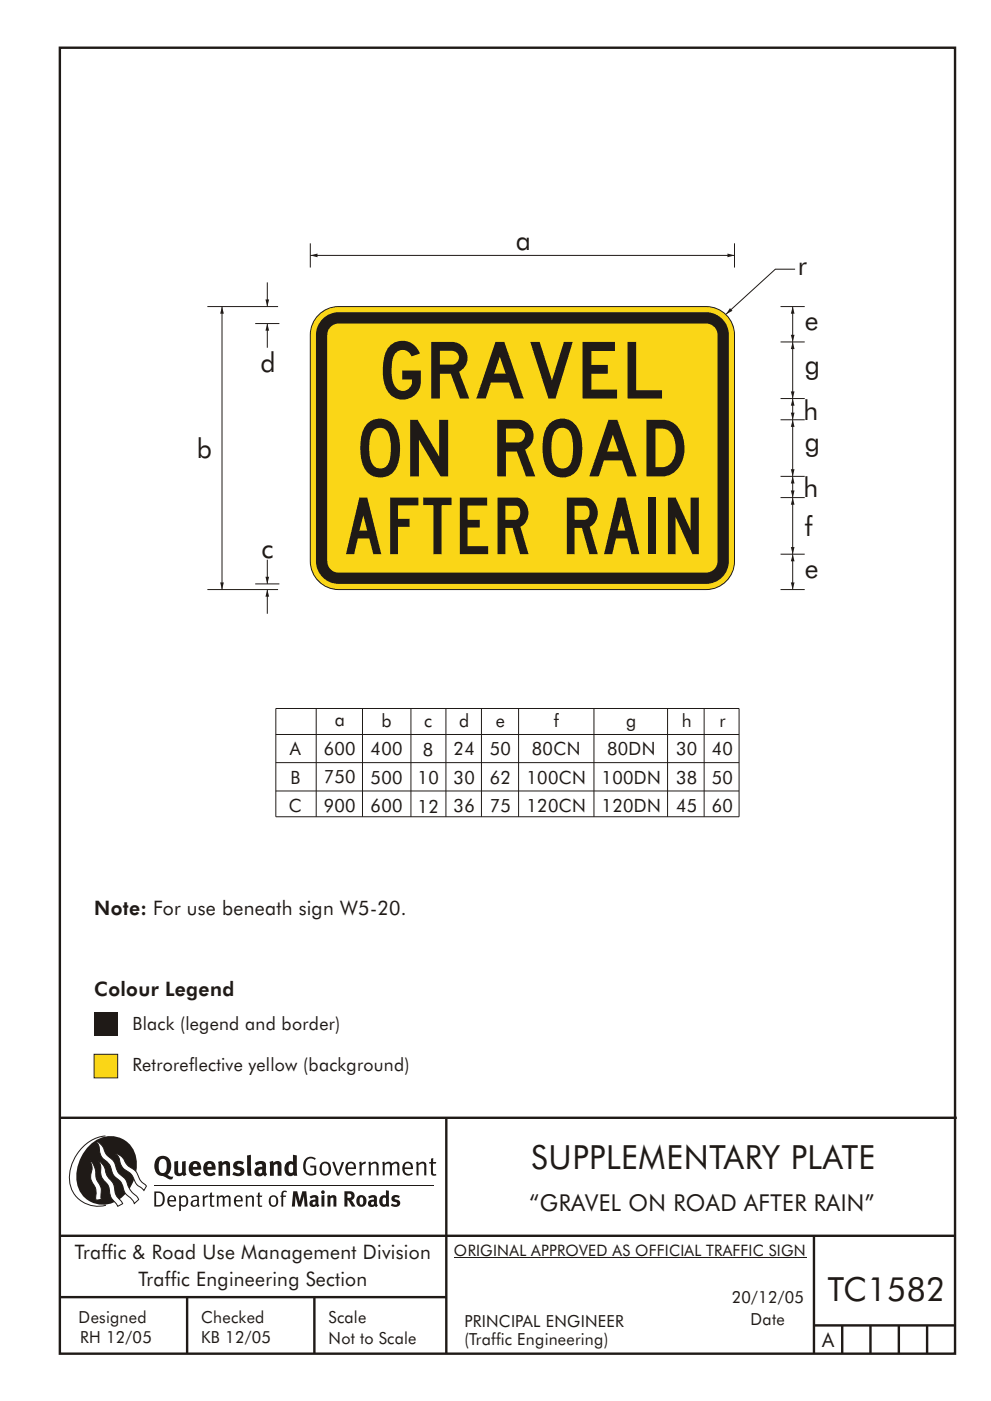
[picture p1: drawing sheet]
<svg xmlns="http://www.w3.org/2000/svg" width="210mm" height="297mm" viewBox="0 0 210 297" stroke-linecap="round" stroke-linejoin="round" font-family="sans-serif">
<g fill="none" stroke="#1f1a17" stroke-width=".51">
<path d="M12.7 10.1h189.9v276.9h-189.9zM12.7 237h190.3M94.7 236.9v50.1M12.7 262h190M12.7 275h82M39.7 275v12M66.7 275v12M172.7 262v25M172.7 281h30M178.7 281v6M184.7 281v6M190.7 281v6"/>
<path d="M196.7 281v6"/>
</g>
<path d="M96.3 266.7h74.7" fill="none" stroke="#1f1a17" stroke-width=".21"/>
<path d="M20 223.5h5v5h-5z" fill-rule="evenodd" fill="#fad617" stroke="#1f1a17" stroke-width=".21"/>
<g fill="#1f1a17">
<path d="M20 214.5h5v5h-5z"/>
<path d="M64.9 245.6a1.61 1.61 0 0 1 2.1 0l-.2 .3a1.17 1.17 0 0 0-1.4-.2 1.17 1.17 0 0 0-.6 1.3 1.42 1.42 0 0 0 1.2 1.9l.7-.2v-1.2h-.8l-.1-.4h1.3v1.9a1.82 1.82 0 0 1-2.2-.1 1.82 1.82 0 0 1-.6-2.1l.2-.7z" fill-rule="evenodd"/>
<path d="M68.2 246.5a1.77 1.77 0 0 0 .4 2.7 1.39 1.39 0 0 0 1.4-.5 1.39 1.39 0 0 0 .2-1.5 1.19 1.19 0 0 0-2-.7zM68.5 246.8a.83 .83 0 0 1 1 .1 .83 .83 0 0 1 .2 1 .75 .75 0 0 1-.6 1 .75 .75 0 0 1-.8-.8v-.9z" fill-rule="evenodd"/>
<path d="M70.5 246.4l.4-.1 .8 2.4 .8-2.3h.5l-1.1 2.8h-.4z" fill-rule="evenodd"/>
<path d="M73.6 246.7a1.74 1.74 0 0 0 .5 2.5h.9l.5-.3-.2-.3a.89 .89 0 0 1-1.1 .2 .89 .89 0 0 1-.4-.9h1.7a1.15 1.15 0 0 0-.4-1.4 1.15 1.15 0 0 0-1.5 .2zM74 246.9a.67 .67 0 0 1 .8-.2 .67 .67 0 0 1 .3 .8h-1.3z" fill-rule="evenodd"/>
<path d="M76.2 246.4l.4-.1 .1 .4 .5-.4h.5l-.2 .5a.61 .61 0 0 0-.8 .6v1.8h-.4z" fill-rule="evenodd"/>
<path d="M78.1 246.4l.5-.1 .1 .4a.89 .89 0 0 1 .9-.4 .89 .89 0 0 1 .7 .7v2.2h-.4v-2.2l-.1-.2-.3-.1-.8 .4v2.1h-.4z" fill-rule="evenodd"/>
<path d="M81.1 246.4l.4-.1 .1 .4a.83 .83 0 0 1 .8-.4 .83 .83 0 0 1 .7 .5 .86 .86 0 0 1 .9-.5 .86 .86 0 0 1 .7 .7v2.2h-.4l-.1-2.3a.5 .5 0 0 0-.8 0l-.2 .2v2.1h-.5v-2.2l-.4-.3-.7 .4v2.1h-.4z" fill-rule="evenodd"/>
<path d="M85.7 246.7a1.74 1.74 0 0 0 .5 2.5h.9l.5-.3-.2-.3a.89 .89 0 0 1-1.1 .2 .89 .89 0 0 1-.4-.9h1.7a1.15 1.15 0 0 0-.5-1.4 1.15 1.15 0 0 0-1.4 .2zM86 246.9a.67 .67 0 0 1 .9-.2 .67 .67 0 0 1 .3 .8h-1.3z" fill-rule="evenodd"/>
<path d="M88.3 246.4l.4-.1 .1 .4a.89 .89 0 0 1 .9-.4 .89 .89 0 0 1 .8 .7v2.2h-.5v-2.2l-.1-.2-.3-.1-.8 .4v2.1h-.4z" fill-rule="evenodd"/>
<path d="M91.5 245.6l.4-.1v.9h.7l-.2 .3h-.5v2.1l.1 .1h.5l.1 .3a.71 .71 0 0 1-1.2-.6v-1.9h-.3v-.3h.3z" fill-rule="evenodd"/>
<path d="M37 246.3l.8-.2v2a.46 .46 0 0 0 .2 .6 .46 .46 0 0 0 .6-.2v-2.2l.8-.2v2.4l.2 .5-.6 .4-.2-.3a1.03 1.03 0 0 1-1.2 .2 1.03 1.03 0 0 1-.6-1z" fill-rule="evenodd"/>
<path d="M40.4 246.6a1.64 1.64 0 0 0 0 2.3 1.64 1.64 0 0 0 2.3 .1l-.4-.5a.78 .78 0 0 1-.9 .3 .78 .78 0 0 1-.5-.8h1.8a1.37 1.37 0 0 0-.6-1.6 1.37 1.37 0 0 0-1.7 .2zM41.1 246.9a.48 .48 0 0 1 .6-.1 .48 .48 0 0 1 .2 .6h-1z" fill-rule="evenodd"/>
<path d="M43.5 246.6a1.65 1.65 0 0 0-.2 2 1.65 1.65 0 0 0 1.9 .7l.5-.3-.3-.5a.78 .78 0 0 1-.9 .3 .78 .78 0 0 1-.5-.8h1.8a1.37 1.37 0 0 0-.6-1.6 1.37 1.37 0 0 0-1.7 .2zM44.1 246.9a.48 .48 0 0 1 .6-.1 .48 .48 0 0 1 .2 .6h-.9z" fill-rule="evenodd"/>
<path d="M46.3 246.3l.7-.2 .1 .4a.95 .95 0 0 1 1-.3 .95 .95 0 0 1 .7 .8v2.3h-.8v-2.3l-.3-.2-.5 .3v2.2h-.8z" fill-rule="evenodd"/>
<path d="M49.7 246.5a1.73 1.73 0 0 1 2-.1l-.2 .6-.6-.2a.42 .42 0 0 0-.6 .2l.2 .3a1.23 1.23 0 0 1 1.4 1 1.47 1.47 0 0 1-2.3 .9l-.3-.2 .3-.6 .7 .4a.47 .47 0 0 0 .7-.4 .87 .87 0 0 0-1-.5l-.4-.2-.1-.4z" fill-rule="evenodd"/>
<path d="M54.1 246.6l.3 .6 .3-.2a.62 .62 0 0 1 .9 0l.1 .4a1.21 1.21 0 0 0-1.4 .3 1.21 1.21 0 0 0-.1 1.3 1.19 1.19 0 0 0 1.6 .1l.5 .3 .4-.4-.3-.4v-1.4a.96 .96 0 0 0-1.3-1zM55 248l.6-.1v.7a.43 .43 0 0 1-.6 .1 .43 .43 0 0 1 0-.7z" fill-rule="evenodd"/>
<path d="M57.2 246.3l.7-.2 .1 .4a.95 .95 0 0 1 1-.3 .95 .95 0 0 1 .7 .8v2.3h-.8v-2.3l-.2-.2-.6 .3v2.2h-.8z" fill-rule="evenodd"/>
<path d="M62.2 244.8v1.5a1.29 1.29 0 0 0-1.4 .2 1.29 1.29 0 0 0-.5 1.3 1.24 1.24 0 0 0 .6 1.4 1.24 1.24 0 0 0 1.4-.1l.1 .2h.7l-.1-4.3zM61.5 246.9l.4-.1 .3 .2v1.5l-.3 .1a.48 .48 0 0 1-.6-.4 1.52 1.52 0 0 1 .2-1.3z" fill-rule="evenodd"/>
<path d="M52.4 245l.8-.2 .2 4.5h-.8l-.1-.2z" fill-rule="evenodd"/>
</g>
<path d="M22.4 240.8a9 9 0 0 0-7.4 10.9 6.2 6.2 0 0 0 7.5 3.8M32.7 251.4h59.4" fill="none" stroke="#1f1a17" stroke-width=".21"/>
<path d="M19.1 242.7a5.7 5.7 0 0 1 6.5-1.4 5.7 5.7 0 0 1 3.4 5.7 8.6 8.6 0 0 1-6.2 8.3 5.7 5.7 0 0 1-6.5-7 9.9 9.9 0 0 1 2.8-5.6z" fill-rule="evenodd" fill="#1f1a17"/>
<path d="M24.5 244.5a3.1 3.1 0 0 1 2.3 2.2l.7 .7a3.2 3.2 0 0 1 2 2.4l.4 .6 1.2 1.1-.6 .9-.2-.3a3.5 3.5 0 0 1-1.9-2.1 3.8 3.8 0 0 0-2.1-2.1 3.5 3.5 0 0 1-1-2.3zM20.4 241.9a3.4 3.4 0 0 1 1.9 2.5l.7 .8a3.3 3.3 0 0 1 1.7 2.6 4.4 4.4 0 0 0 1.7 2l.3 .3a6.1 6.1 0 0 0 2.5 3.7l.2 .5-.9 .9a6.1 6.1 0 0 0-1.9-2.2l-.4-.8a3.6 3.6 0 0 0-1.9-2.8l-.6-1a3.6 3.6 0 0 0-1.9-2.8 3.7 3.7 0 0 1-.8-2.4zM21 246.1a3.4 3.4 0 0 1 1.5 2.8l.6 .9a3.8 3.8 0 0 1 1.4 3.1l.3 .7 1.2 1.6-1 .6-.5-.8a3.2 3.2 0 0 1-1.3-2.8 4.3 4.3 0 0 0-1.4-2.2 4.7 4.7 0 0 1-.5-2.9zM19.2 246.1a5.1 5.1 0 0 1 1.2 3.7l.3 .7a3.1 3.1 0 0 1 .7 3l.1 .8-1.1 .2-.1-.8a3.5 3.5 0 0 0-.9-3.2 3.6 3.6 0 0 1 .1-2.6z" fill-rule="evenodd" fill="#fff" stroke="#1f1a17" stroke-width=".21"/>
<g fill="#1f1a17">
<path d="M33.4 245.5a2.51 2.51 0 0 0 .4 3.7l.8 .1a2.78 2.78 0 0 0 2 .7l.2-.5h-.6l-.7-.4a2.56 2.56 0 0 0 0-3.8 1.83 1.83 0 0 0-2.1 .2zM34 245.9a.87 .87 0 0 1 1 0 .87 .87 0 0 1 .4 .9v.4a1.17 1.17 0 0 1-.9 1.5l-.3-.1a2.38 2.38 0 0 1-.2-2.7z" fill-rule="evenodd"/>
<path d="M33.1 252.9v2.6a1.12 1.12 0 0 0 1.2-.3 1.12 1.12 0 0 0 .2-1.2l-.1-.5-.3-.4zM32.7 252.6h1.1a1.67 1.67 0 0 1 1.2 1.7 1.67 1.67 0 0 1-1.3 1.5h-1zM36.1 253.9l-.2 .5h1.1a.55 .55 0 0 0-.3-.6 .55 .55 0 0 0-.6 .1zM35.8 253.8a.95 .95 0 0 1 1.2-.2 .95 .95 0 0 1 .4 1.1h-1.5a.72 .72 0 0 0 .4 .8 .72 .72 0 0 0 .9-.2l.1 .3a1.15 1.15 0 0 1-1.5 0 1.15 1.15 0 0 1-.2-1.5zM38.4 254.1v1.2a.7 .7 0 0 0 .9 .1 .7 .7 0 0 0 .2-.9 .61 .61 0 0 0-.4-.7 .61 .61 0 0 0-.7 .3zM38 253.5l.3-.1 .1 .4a.95 .95 0 0 1 1.2-.2 .95 .95 0 0 1 .3 1.2 .92 .92 0 0 1-.5 1 .92 .92 0 0 1-1-.2v1.1l-.4 .1zM40.9 254.8a.5 .5 0 0 0 .2 .8 .5 .5 0 0 0 .7-.4v-.6zM40.5 253.7a1 1 0 0 1 1.7 .3v1.4l.2 .2-.2 .3-.3-.3a.78 .78 0 0 1-1.4-.1 .78 .78 0 0 1 .8-1.1h.5a.58 .58 0 0 0-.3-.7 .58 .58 0 0 0-.7 .3zM43 253.5l.3-.1 .1 .4 .3-.3 .5-.1-.2 .4a.52 .52 0 0 0-.6 .6v1.4h-.4zM44.6 252.9l.4-.1-.1 .7h.6l-.1 .3h-.5v1.5a.35 .35 0 0 0 .6 .3v.2a.57 .57 0 0 1-.6 .1 .57 .57 0 0 1-.3-.5v-1.6h-.3v-.3h.3zM45.9 253.5l.4-.1 .1 .4 .2-.2a.64 .64 0 0 1 1 .2 .7 .7 0 0 1 .8-.4 .7 .7 0 0 1 .5 .7v1.7h-.3v-1.7l-.3-.3-.7 .3v1.7h-.3v-1.6a.38 .38 0 0 0-.3-.5 .38 .38 0 0 0-.5 .2l-.1 .2v1.7h-.4zM50.2 253.9l-.2 .5h1.1a.55 .55 0 0 0-.2-.6 .55 .55 0 0 0-.7 .1zM49.9 253.8a.95 .95 0 0 1 1.2-.2 .95 .95 0 0 1 .4 1.1h-1.5a.72 .72 0 0 0 .4 .8 .72 .72 0 0 0 .9-.2l.1 .3a1.15 1.15 0 0 1-1.5 0 1.15 1.15 0 0 1-.2-1.5zM52.1 253.5l.3-.1 .1 .4a.72 .72 0 0 1 .8-.4 .72 .72 0 0 1 .6 .7v1.7h-.4v-1.6a.45 .45 0 0 0-.3-.5 .45 .45 0 0 0-.5 .3l-.2 .1v1.7h-.3zM54.7 252.9l.4-.1v.7h.6l-.1 .3h-.5v1.5a.35 .35 0 0 0 .5 .3v.2a.57 .57 0 0 1-.6 .1 .57 .57 0 0 1-.3-.5v-1.6h-.3v-.3h.3zM57.6 253.9l-.2 .7a.65 .65 0 0 0 .3 .8 .65 .65 0 0 0 .8-.2l.1-.1a.93 .93 0 0 0-.7-1.4zM57.3 253.7a1.12 1.12 0 0 1 1.4 .1 1.12 1.12 0 0 1 .3 1.4 1.01 1.01 0 0 1-1.3 .6 1.01 1.01 0 0 1-.7-1.2zM59.9 252.6l.5-.2 .5 .2-.1 .2-.4-.1-.3 .2v.6h.6l-.1 .3h-.5v2h-.4v-2h-.2v-.3h.2zM62.2 252.6l-.3 3.2h.7l.1-2.3 .6 2.3h.6l.6-2.3 .1 2.3h.7l-.3-3.2h-.9l-.5 2.1-.5-2.1zM65.7 253.7l.3 .5a.51 .51 0 0 1 .5-.4 .51 .51 0 0 1 .4 .4v.1a.88 .88 0 0 0-1.1 .4 .88 .88 0 0 0 .2 1.1 .9 .9 0 0 0 1.1-.2l.3 .3 .4-.3-.2-.3v-1.1a.87 .87 0 0 0-.5-.8 .87 .87 0 0 0-1 .1zM66.4 254.8h.5v.5l-.1 .1h-.3l-.2-.1zM68.2 253.5v2.3h.6v-2.4zM68.1 252.8a.4 .4 0 0 0 .8 0 .4 .4 0 0 0-.8 0zM69.4 253.5l.1 2.3h.6v-1.7a.33 .33 0 0 1 .4-.2 .33 .33 0 0 1 .3 .4v1.5h.6v-1.7a.75 .75 0 0 0-.6-.7 .75 .75 0 0 0-.8 .3v-.3zM73.1 252.6v3.2h.6v-1.3l.3 .2 .7 1.1h.7l-.9-1.4a.94 .94 0 0 0 .7-1 .94 .94 0 0 0-.9-.8zM73.7 253.1a.51 .51 0 0 1 .8 .1 .51 .51 0 0 1-.2 .7l-.6 .1zM75.9 253.7a1.19 1.19 0 0 0-.1 1.7 1.19 1.19 0 0 0 1.8 0 1.19 1.19 0 0 0-.1-1.6 1.19 1.19 0 0 0-1.6-.1zM76.5 253.9l.2-.1a.99 .99 0 0 1 0 1.6 1.06 1.06 0 0 1-.2-1.5zM78.1 253.7l.3 .5a.51 .51 0 0 1 .5-.4 .51 .51 0 0 1 .5 .4v.1a.88 .88 0 0 0-1.2 .4 .88 .88 0 0 0 .2 1.1 .9 .9 0 0 0 1.1-.2l.3 .3 .4-.3-.2-.3v-1.1a.87 .87 0 0 0-.5-.8 .87 .87 0 0 0-1 .1zM78.9 254.8h.4v.5l-.1 .1h-.3l-.1-.1zM81.9 252.4v1.1a1.2 1.2 0 0 0-1.4 .6 1.2 1.2 0 0 0 .2 1.4l.5 .4 .8-.2v.1h.6l-.1-3.3zM81.4 253.9l.5 .2-.1 1.2a.46 .46 0 0 1-.5-.1 .46 .46 0 0 1-.1-.5zM83.3 253.6a.79 .79 0 0 0-.1 .9 .79 .79 0 0 0 .9 .4 .33 .33 0 0 1 0 .5 .33 .33 0 0 1-.5 0l-.4-.2-.3 .4a1.15 1.15 0 0 0 1.2 .3 1.15 1.15 0 0 0 .8-1 1.49 1.49 0 0 0-1.2-.8 .4 .4 0 0 1 .3-.3 .4 .4 0 0 1 .4 .1l.2 .1 .2-.4a1.47 1.47 0 0 0-1.5 0z" fill-rule="evenodd"/>
</g>
<g fill="none" stroke="#1f1a17" stroke-width=".21">
<path d="M58.5 155.7h98.3M58.5 150.2h98.3v23h-98.3zM67.1 150.2v23M76.9 150.2v23M87.2 150.2v23M94.6 150.2v23M102.1 150.2v23M110 150.2v23M126 150.2v23M141.6 150.2v23M149.4 150.2v23M58.5 161.7h98.3"/>
<path d="M58.5 167.7h98.3"/>
</g>
<path d="M67.6 66.8a6 6 0 0 1 4.2-1.8h78a6 6 0 0 1 6 6v48a6 6 0 0 1-6 6h-78a6 6 0 0 1-6-6v-48a6 6 0 0 1 1.8-4.2z" fill-rule="evenodd" fill="#fad617" stroke="#1f1a17" stroke-width=".21"/>
<path d="M168.2 117.5v7.5" fill="none" stroke="#1f1a17" stroke-width=".21"/>
<g fill="#1f1a17">
<path d="M168.2 117.5l.4 1.5h-.8l.4-1.5 .4 1.5z" fill-rule="evenodd"/>
<path d="M167.8 123.5h.8l-.4 1.5 .4-1.5-.4 1.5z" fill-rule="evenodd"/>
</g>
<path d="M168.2 101v4.5" fill="none" stroke="#1f1a17" stroke-width=".21"/>
<g fill="#1f1a17">
<path d="M168.2 101l.4 1.5h-.8l.4-1.5 .4 1.5z" fill-rule="evenodd"/>
<path d="M167.8 104h.8l-.4 1.5 .4-1.5-.4 1.5z" fill-rule="evenodd"/>
</g>
<path d="M168.2 105.5v12" fill="none" stroke="#1f1a17" stroke-width=".21"/>
<g fill="#1f1a17">
<path d="M168.2 105.5l.4 1.5h-.8l.4-1.5 .4 1.5z" fill-rule="evenodd"/>
<path d="M167.8 116h.8l-.4 1.5 .4-1.5-.4 1.5z" fill-rule="evenodd"/>
</g>
<path d="M168.2 89v12" fill="none" stroke="#1f1a17" stroke-width=".21"/>
<g fill="#1f1a17">
<path d="M168.2 89l.4 1.5h-.8l.4-1.5 .4 1.5z" fill-rule="evenodd"/>
<path d="M167.8 99.5h.8l-.4 1.5 .4-1.5-.4 1.5z" fill-rule="evenodd"/>
</g>
<path d="M168.7 57.1h-4.2l-10.5 9.5M165.6 89h5.1M165.6 105.5h5.1M165.6 117.5h5.1M165.6 101h5.1M165.6 125h5.1" fill="none" stroke="#1f1a17" stroke-width=".21"/>
<g fill="#1f1a17">
<path d="M154.9 65.3l.5 .6-1.4 .7z" fill-rule="evenodd"/>
<path d="M68.2 67.9a4.8 4.8 0 0 1 3.6-1.7h78a4.8 4.8 0 0 1 4.8 4.8v48a4.8 4.8 0 0 1-4.8 4.8h-78a4.8 4.8 0 0 1-4.8-4.8v-48a4.8 4.8 0 0 1 1.2-3.1z" fill-rule="evenodd"/>
</g>
<path d="M70.3 69.1l1-.4 .5-.1h78a2.42 2.42 0 0 1 2.4 2.4v48a2.42 2.42 0 0 1-2.4 2.4h-78a2.42 2.42 0 0 1-2.4-2.4v-48a2.41 2.41 0 0 1 .9-1.9z" fill-rule="evenodd" fill="#fad617"/>
<path d="M65.9 54.2h90" fill="none" stroke="#1f1a17" stroke-width=".21"/>
<g fill="#1f1a17">
<path d="M154.3 53.8l1.6 .4-1.6 .3 1.6-.3-1.6 .3z" fill-rule="evenodd"/>
<path d="M65.9 54.2l1.5-.4v.7z" fill-rule="evenodd"/>
</g>
<path d="M155.8 51.6v5.1M168.2 84.5v4.5" fill="none" stroke="#1f1a17" stroke-width=".21"/>
<g fill="#1f1a17">
<path d="M168.2 84.5l.4 1.5h-.8l.4-1.5 .4 1.5z" fill-rule="evenodd"/>
<path d="M167.8 87.5h.8l-.4 1.5 .4-1.5-.4 1.5z" fill-rule="evenodd"/>
</g>
<path d="M168.2 72.5v12" fill="none" stroke="#1f1a17" stroke-width=".21"/>
<g fill="#1f1a17">
<path d="M168.2 72.5l.4 1.5h-.8l.4-1.5 .4 1.5z" fill-rule="evenodd"/>
<path d="M167.8 83h.8l-.4 1.5 .4-1.5-.4 1.5z" fill-rule="evenodd"/>
</g>
<path d="M165.6 72.5h5.1M168.2 65v7.5M165.6 84.5h5.1" fill="none" stroke="#1f1a17" stroke-width=".21"/>
<g fill="#1f1a17">
<path d="M168.2 65l.4 1.5h-.8l.4-1.5 .4 1.5z" fill-rule="evenodd"/>
<path d="M167.8 71h.8l-.4 1.5 .4-1.5-.4 1.5z" fill-rule="evenodd"/>
</g>
<path d="M165.6 65h5.1M56.7 125v5.1" fill="none" stroke="#1f1a17" stroke-width=".21"/>
<path d="M56.7 125l.4 1.5h-.8z" fill-rule="evenodd" fill="#1f1a17"/>
<path d="M56.7 68.6v5.1" fill="none" stroke="#1f1a17" stroke-width=".21"/>
<path d="M56.7 68.6l.4 1.5h-.8z" fill-rule="evenodd" fill="#1f1a17"/>
<path d="M56.7 118.7v5.1" fill="none" stroke="#1f1a17" stroke-width=".21"/>
<path d="M56.3 122.3h.8l-.4 1.5z" fill-rule="evenodd" fill="#1f1a17"/>
<path d="M56.7 59.9v5.1" fill="none" stroke="#1f1a17" stroke-width=".21"/>
<path d="M56.3 63.5h.8l-.4 1.5z" fill-rule="evenodd" fill="#1f1a17"/>
<path d="M65.8 51.6v5.1M44 65h15M47.1 65v60M54.1 68.6h5.2M44 125h15M54.1 123.8h5.2" fill="none" stroke="#1f1a17" stroke-width=".21"/>
<g fill="#1f1a17">
<path d="M47.1 65l.4 1.5h-.8l.4-1.5 .4 1.5z" fill-rule="evenodd"/>
<path d="M46.7 123.5h.8l-.4 1.5 .4-1.5-.4 1.5z" fill-rule="evenodd"/>
</g>
<g font-size="12" fill="#1f1a17">
<text x="81.2" y="84.5">GRAVEL</text>
<text x="76.4" y="101">ON ROAD</text>
<text x="73.4" y="117.5">AFTER RAIN</text>
</g>
<g font-size="7.1" fill="#1f1a17">
<text x="112.7" y="247.9">SUPPLEMENTARY PLATE</text>
<text x="175.6" y="275.9">TC1582</text>
</g>
<g font-size="5.8" fill="#1f1a17">
<text x="109.4" y="52.9">a</text>
<text x="169.3" y="58.4">r</text>
<text x="170.8" y="70">e</text>
<text x="55.3" y="78.9">d</text>
<text x="170.8" y="79.2">g</text>
<text x="170.5" y="89">h</text>
<text x="170.8" y="95.7">g</text>
<text x="41.8" y="97.1">b</text>
<text x="170.5" y="105.5">h</text>
<text x="170.8" y="113.7">f</text>
<text x="55.5" y="118.3">c</text>
<text x="170.8" y="122.5">e</text>
</g>
<text font-size="4.9" fill="#1f1a17" x="112.4" y="256.9">“GRAVEL ON ROAD AFTER RAIN”</text>
<g font-size="4.2" fill="#1f1a17">
<text x="20" y="193.9">Note: For use beneath sign W5-20.</text>
<text x="20" y="211.2">Colour Legend</text>
<text x="15.9" y="267">Traffic &amp; Road Use Management Division</text>
<text x="29.4" y="272.6">Traffic Engineering Section</text>
<text x="174.4" y="285.6">A</text>
</g>
<g font-size="3.9" fill="#1f1a17">
<text x="71" y="154">a</text>
<text x="81" y="154.1">b</text>
<text x="90" y="154.1">c</text>
<text x="97.4" y="154.1">d</text>
<text x="105.2" y="154.1">e</text>
<text x="117.5" y="154">f</text>
<text x="132.9" y="154">g</text>
<text x="144.6" y="154">h</text>
<text x="152.6" y="154.1">r</text>
<text x="61.5" y="160.1">A</text>
<text x="68.7" y="160">600</text>
<text x="78.6" y="160.1">400</text>
<text x="89.7" y="160.2">8</text>
<text x="96.2" y="160.1">24</text>
<text x="103.9" y="160.1">50</text>
<text x="112.8" y="160.1">80CN</text>
<text x="128.8" y="160.1">80DN</text>
<text x="143.4" y="160.1">30</text>
<text x="151" y="160.1">40</text>
<text x="61.6" y="166.1">B</text>
<text x="68.7" y="166.1">750</text>
<text x="78.6" y="166.2">500</text>
<text x="88.6" y="166.2">10</text>
<text x="96.2" y="166.2">30</text>
<text x="103.9" y="166.2">62</text>
<text x="111.7" y="166.1">100CN</text>
<text x="127.6" y="166.1">100DN</text>
<text x="143.4" y="166.1">38</text>
<text x="151" y="166.2">50</text>
<text x="61.3" y="172.2">C</text>
<text x="68.7" y="172.1">900</text>
<text x="78.6" y="172.2">600</text>
<text x="88.6" y="172.3">12</text>
<text x="96.2" y="172.2">36</text>
<text x="103.9" y="172.2">75</text>
<text x="111.7" y="172.2">120CN</text>
<text x="127.6" y="172.2">120DN</text>
<text x="143.4" y="172.2">45</text>
<text x="151" y="172.2">60</text>
<text x="28.1" y="218.4">Black (legend and border)</text>
<text x="28.1" y="227.1">Retroreflective yellow (background)</text>
</g>
<g font-size="3.5" fill="#1f1a17">
<text x="16.7" y="280.5">Designed</text>
<text x="42.7" y="280.5">Checked</text>
<text x="69.7" y="280.5">Scale</text>
<text x="98.5" y="281.4">PRINCIPAL ENGINEER</text>
<text x="155.2" y="276.3">20/12/05</text>
<text x="159.3" y="281">Date</text>
<text x="17" y="284.8">RH 12/05</text>
<text x="42.7" y="284.8">KB 12/05</text>
<text x="69.7" y="285">Not to Scale</text>
<text x="98.5" y="285.1">(Traffic Engineering)</text>
</g>
<text font-size="3.4" fill="#1f1a17" x="96.3" y="266.3">ORIGINAL APPROVED AS OFFICIAL TRAFFIC SIGN</text>
</svg>
